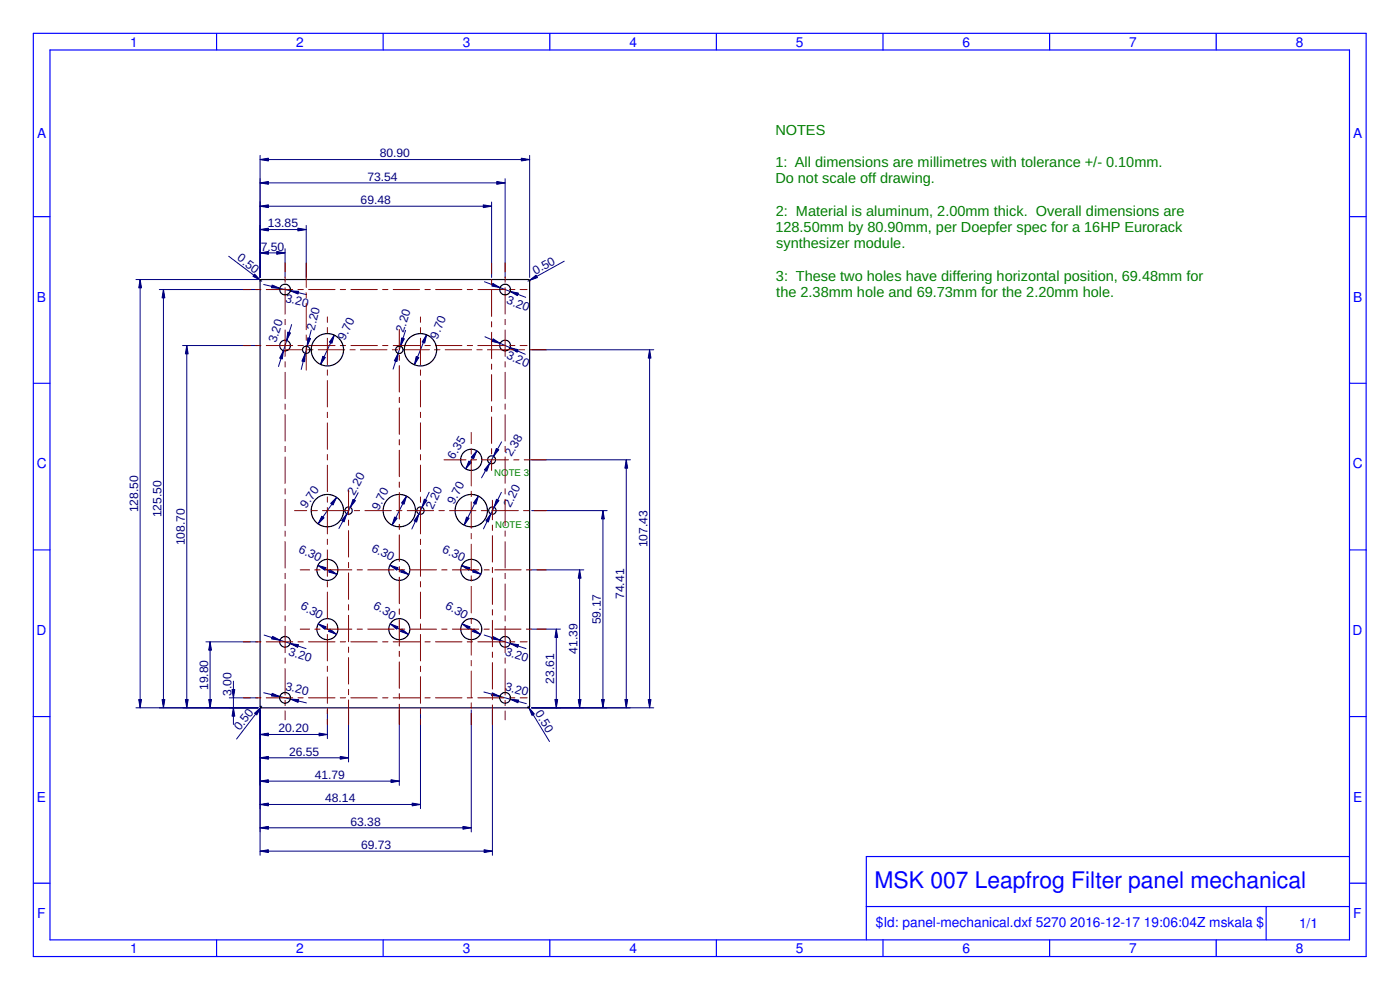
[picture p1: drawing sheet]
<svg xmlns="http://www.w3.org/2000/svg" width="420mm" height="297mm" viewBox="0 0 420 297" stroke-linecap="round" stroke-linejoin="round" font-family="sans-serif">
<g fill="none" stroke="#000" stroke-width=".35">
<circle cx="85.6" cy="103.7" r="1.6"/>
<circle cx="151.6" cy="103.7" r="1.6"/>
<circle cx="141.4" cy="138" r="3.2"/>
<circle cx="147.5" cy="138" r="1.19"/>
<circle cx="98.3" cy="153.2" r="4.8"/>
<circle cx="104.6" cy="153.2" r="1.1"/>
<circle cx="119.8" cy="153.2" r="4.8"/>
<circle cx="126.2" cy="153.2" r="1.1"/>
<circle cx="141.4" cy="153.2" r="4.8"/>
<circle cx="147.8" cy="153.2" r="1.1"/>
<circle cx="98.3" cy="171" r="3.1"/>
<circle cx="119.8" cy="171" r="3.1"/>
<circle cx="141.4" cy="171" r="3.1"/>
<circle cx="85.6" cy="192.6" r="1.6"/>
<circle cx="98.3" cy="188.8" r="3.1"/>
<circle cx="119.8" cy="188.8" r="3.2"/>
<circle cx="141.4" cy="188.8" r="3.1"/>
<circle cx="151.6" cy="192.6" r="1.6"/>
</g>
<path d="M138.7 187.2l5.5 3.1" fill="none" stroke="#000080" stroke-width=".3"/>
<path d="M138.7 187.2l2.4 .9-.4 .7z" fill="#000080"/>
<path d="M138.7 187.2l2.4 .9-.4 .7z" fill="#000080" stroke="#000080" stroke-width=".3"/>
<path d="M142.2 188.7l2 1.6-2.4-.8z" fill="#000080"/>
<path d="M142.2 188.7l2 1.6-2.4-.8z" fill="#000080" stroke="#000080" stroke-width=".3"/>
<path d="M117.1 187.2l5.5 3.1" fill="none" stroke="#000080" stroke-width=".3"/>
<path d="M117.1 187.2l2.4 .9-.4 .7z" fill="#000080"/>
<path d="M117.1 187.2l2.4 .9-.4 .7z" fill="#000080" stroke="#000080" stroke-width=".3"/>
<path d="M120.6 188.7l2 1.6-2.4-.9z" fill="#000080"/>
<path d="M120.6 188.7l2 1.6-2.4-.9z" fill="#000080" stroke="#000080" stroke-width=".3"/>
<path d="M95.5 187.2l5.5 3.1" fill="none" stroke="#000080" stroke-width=".3"/>
<path d="M95.5 187.2l2.4 .9-.4 .7z" fill="#000080"/>
<path d="M95.5 187.2l2.4 .9-.4 .7z" fill="#000080" stroke="#000080" stroke-width=".3"/>
<path d="M99 188.7l2 1.6-2.4-.9z" fill="#000080"/>
<path d="M99 188.7l2 1.6-2.4-.9z" fill="#000080" stroke="#000080" stroke-width=".3"/>
<path d="M138.6 169.7l5.7 2.6" fill="none" stroke="#000080" stroke-width=".3"/>
<path d="M138.6 169.7l2.4 .6-.3 .8z" fill="#000080"/>
<path d="M138.6 169.7l2.4 .6-.3 .8z" fill="#000080" stroke="#000080" stroke-width=".3"/>
<path d="M142.2 170.9l2.1 1.4-2.4-.7z" fill="#000080"/>
<path d="M142.2 170.9l2.1 1.4-2.4-.7z" fill="#000080" stroke="#000080" stroke-width=".3"/>
<path d="M117 169.6l5.7 2.8" fill="none" stroke="#000080" stroke-width=".3"/>
<path d="M117 169.6l2.4 .7-.3 .8z" fill="#000080"/>
<path d="M117 169.6l2.4 .7-.3 .8z" fill="#000080" stroke="#000080" stroke-width=".3"/>
<path d="M120.6 170.9l2.1 1.5-2.5-.8z" fill="#000080"/>
<path d="M120.6 170.9l2.1 1.5-2.5-.8z" fill="#000080" stroke="#000080" stroke-width=".3"/>
<path d="M95.4 169.7l5.7 2.6" fill="none" stroke="#000080" stroke-width=".3"/>
<path d="M95.4 169.7l2.4 .6-.3 .8z" fill="#000080"/>
<path d="M95.4 169.7l2.4 .6-.3 .8z" fill="#000080" stroke="#000080" stroke-width=".3"/>
<path d="M99 170.9l2.1 1.4-2.4-.7z" fill="#000080"/>
<path d="M99 170.9l2.1 1.4-2.4-.7z" fill="#000080" stroke="#000080" stroke-width=".3"/>
<path d="M122 148.9l-4.3 8.7" fill="none" stroke="#000080" stroke-width=".3"/>
<path d="M118.4 155.1l.8 .4-1.5 2.1z" fill="#000080"/>
<path d="M118.4 155.1l.8 .4-1.5 2.1z" fill="#000080" stroke="#000080" stroke-width=".3"/>
<path d="M122 148.9l-.7 2.4-.8-.4z" fill="#000080"/>
<path d="M122 148.9l-.7 2.4-.8-.4z" fill="#000080" stroke="#000080" stroke-width=".3"/>
<path d="M143.6 148.8l-4.3 8.8" fill="none" stroke="#000080" stroke-width=".3"/>
<path d="M140 155.1l.8 .4-1.5 2.1z" fill="#000080"/>
<path d="M140 155.1l.8 .4-1.5 2.1z" fill="#000080" stroke="#000080" stroke-width=".3"/>
<path d="M143.6 148.8l-.8 2.5-.7-.4z" fill="#000080"/>
<path d="M143.6 148.8l-.8 2.5-.7-.4z" fill="#000080" stroke="#000080" stroke-width=".3"/>
<path d="M150.5 147.7l-5.4 11" fill="none" stroke="#000080" stroke-width=".3"/>
<path d="M147.3 154.2l-.7 2.4-.8-.3z" fill="#000080"/>
<path d="M147.3 154.2l-.7 2.4-.8-.3z" fill="#000080" stroke="#000080" stroke-width=".3"/>
<path d="M149 149.8l.7 .4-1.4 2z" fill="#000080"/>
<path d="M149 149.8l.7 .4-1.4 2z" fill="#000080" stroke="#000080" stroke-width=".3"/>
<path d="M128.8 147.7l-5.2 11" fill="none" stroke="#000080" stroke-width=".3"/>
<path d="M125.7 154.2l-.7 2.4-.7-.3z" fill="#000080"/>
<path d="M125.7 154.2l-.7 2.4-.7-.3z" fill="#000080" stroke="#000080" stroke-width=".3"/>
<path d="M127.4 149.8l.7 .3-1.4 2.1z" fill="#000080"/>
<path d="M127.4 149.8l.7 .3-1.4 2.1z" fill="#000080" stroke="#000080" stroke-width=".3"/>
<path d="M107.5 147.8l-5.8 10.8" fill="none" stroke="#000080" stroke-width=".3"/>
<path d="M104.1 154.2l-.8 2.4-.8-.4z" fill="#000080"/>
<path d="M104.1 154.2l-.8 2.4-.8-.4z" fill="#000080" stroke="#000080" stroke-width=".3"/>
<path d="M105.9 149.8l.8 .4-1.6 2z" fill="#000080"/>
<path d="M105.9 149.8l.8 .4-1.6 2z" fill="#000080" stroke="#000080" stroke-width=".3"/>
<path d="M101 149.2l-5.5 8" fill="none" stroke="#000080" stroke-width=".3"/>
<path d="M96.6 154.9l.7 .5-1.8 1.8z" fill="#000080"/>
<path d="M96.6 154.9l.7 .5-1.8 1.8z" fill="#000080" stroke="#000080" stroke-width=".3"/>
<path d="M101 149.2l-1.1 2.3-.6-.5z" fill="#000080"/>
<path d="M101 149.2l-1.1 2.3-.6-.5z" fill="#000080" stroke="#000080" stroke-width=".3"/>
<path d="M150.6 132.6l-6.1 10.8" fill="none" stroke="#000080" stroke-width=".3"/>
<path d="M147 139l-.9 2.4-.7-.4z" fill="#000080"/>
<path d="M147 139l-.9 2.4-.7-.4z" fill="#000080" stroke="#000080" stroke-width=".3"/>
<path d="M149 134.5l.7 .4-1.6 2z" fill="#000080"/>
<path d="M149 134.5l.7 .4-1.6 2z" fill="#000080" stroke="#000080" stroke-width=".3"/>
<path d="M143.1 135.3l-3.3 5.4" fill="none" stroke="#000080" stroke-width=".3"/>
<path d="M140.7 138.3l.7 .5-1.6 1.9z" fill="#000080"/>
<path d="M140.7 138.3l.7 .5-1.6 1.9z" fill="#000080" stroke="#000080" stroke-width=".3"/>
<path d="M143.1 135.3l-1 2.3-.7-.4z" fill="#000080"/>
<path d="M143.1 135.3l-1 2.3-.7-.4z" fill="#000080" stroke="#000080" stroke-width=".3"/>
<path d="M87.5 97.4l-3.9 12.6" fill="none" stroke="#000080" stroke-width=".3"/>
<path d="M85.1 105.2l-.4 2.5-.8-.2z" fill="#000080"/>
<path d="M85.1 105.2l-.4 2.5-.8-.2z" fill="#000080" stroke="#000080" stroke-width=".3"/>
<path d="M86.4 99.6l.8 .3-1.2 2.2z" fill="#000080"/>
<path d="M86.4 99.6l.8 .3-1.2 2.2z" fill="#000080" stroke="#000080" stroke-width=".3"/>
<path d="M121.7 99.1l-3.7 11.7" fill="none" stroke="#000080" stroke-width=".3"/>
<path d="M119.5 106l-.4 2.5-.8-.3z" fill="#000080"/>
<path d="M119.5 106l-.4 2.5-.8-.3z" fill="#000080" stroke="#000080" stroke-width=".3"/>
<path d="M120.5 101.4l.8 .2-1.1 2.3z" fill="#000080"/>
<path d="M120.5 101.4l.8 .2-1.1 2.3z" fill="#000080" stroke="#000080" stroke-width=".3"/>
<path d="M93.4 99l-3 11.9" fill="none" stroke="#000080" stroke-width=".3"/>
<path d="M92.4 101.4l.8 .2-1 2.3z" fill="#000080"/>
<path d="M92.4 101.4l.8 .2-1 2.3z" fill="#000080" stroke="#000080" stroke-width=".3"/>
<path d="M91.6 106l-.2 2.5-.8-.2z" fill="#000080"/>
<path d="M91.6 106l-.2 2.5-.8-.2z" fill="#000080" stroke="#000080" stroke-width=".3"/>
<path d="M128 100.5l-3.6 8.9" fill="none" stroke="#000080" stroke-width=".3"/>
<path d="M124.9 107l.8 .3-1.3 2.1z" fill="#000080"/>
<path d="M124.9 107l.8 .3-1.3 2.1z" fill="#000080" stroke="#000080" stroke-width=".3"/>
<path d="M128 100.5l-.5 2.4-.8-.3z" fill="#000080"/>
<path d="M128 100.5l-.5 2.4-.8-.3z" fill="#000080" stroke="#000080" stroke-width=".3"/>
<path d="M100.3 100.6l-4.1 8.7" fill="none" stroke="#000080" stroke-width=".3"/>
<path d="M96.9 106.9l.7 .3-1.4 2.1z" fill="#000080"/>
<path d="M96.9 106.9l.7 .3-1.4 2.1z" fill="#000080" stroke="#000080" stroke-width=".3"/>
<path d="M100.3 100.6l-.7 2.4-.7-.4z" fill="#000080"/>
<path d="M100.3 100.6l-.7 2.4-.7-.4z" fill="#000080" stroke="#000080" stroke-width=".3"/>
<path d="M79.1 85.4l12.9 3" fill="none" stroke="#000080" stroke-width=".3"/>
<path d="M81.7 85.5l2.3 1-2.5-.2z" fill="#000080"/>
<path d="M81.7 85.5l2.3 1-2.5-.2z" fill="#000080" stroke="#000080" stroke-width=".3"/>
<path d="M87.1 87.2l2.5 .2-.2 .8z" fill="#000080"/>
<path d="M87.1 87.2l2.5 .2-.2 .8z" fill="#000080" stroke="#000080" stroke-width=".3"/>
<path d="M145.5 101l12.1 5.3" fill="none" stroke="#000080" stroke-width=".3"/>
<path d="M148 101.7l2.1 1.3-2.4-.6z" fill="#000080"/>
<path d="M148 101.7l2.1 1.3-2.4-.6z" fill="#000080" stroke="#000080" stroke-width=".3"/>
<path d="M153.1 104.3l2.4 .6-.3 .8z" fill="#000080"/>
<path d="M153.1 104.3l2.4 .6-.3 .8z" fill="#000080" stroke="#000080" stroke-width=".3"/>
<path d="M145.4 84.5l12.4 4.7" fill="none" stroke="#000080" stroke-width=".3"/>
<path d="M147.9 85l2.2 1.3-2.5-.5z" fill="#000080"/>
<path d="M147.9 85l2.2 1.3-2.5-.5z" fill="#000080" stroke="#000080" stroke-width=".3"/>
<path d="M153.1 87.4l2.5 .5-.3 .8z" fill="#000080"/>
<path d="M153.1 87.4l2.5 .5-.3 .8z" fill="#000080" stroke="#000080" stroke-width=".3"/>
<path d="M145.3 190.5l12.6 4.1" fill="none" stroke="#000080" stroke-width=".3"/>
<path d="M147.8 190.9l2.3 1.2-2.5-.4z" fill="#000080"/>
<path d="M147.8 190.9l2.3 1.2-2.5-.4z" fill="#000080" stroke="#000080" stroke-width=".3"/>
<path d="M153.1 193.1l2.5 .3-.2 .8z" fill="#000080"/>
<path d="M153.1 193.1l2.5 .3-.2 .8z" fill="#000080" stroke="#000080" stroke-width=".3"/>
<path d="M145.2 207.6l12.8 3.5" fill="none" stroke="#000080" stroke-width=".3"/>
<path d="M153.1 209.8l2.6 .3-.3 .8z" fill="#000080"/>
<path d="M153.1 209.8l2.6 .3-.3 .8z" fill="#000080" stroke="#000080" stroke-width=".3"/>
<path d="M147.7 207.9l2.3 1.1-2.5-.3z" fill="#000080"/>
<path d="M147.7 207.9l2.3 1.1-2.5-.3z" fill="#000080" stroke="#000080" stroke-width=".3"/>
<path d="M79.3 190.5l12.5 4.1" fill="none" stroke="#000080" stroke-width=".3"/>
<path d="M81.8 190.9l2.2 1.2-2.5-.4z" fill="#000080"/>
<path d="M81.8 190.9l2.2 1.2-2.5-.4z" fill="#000080" stroke="#000080" stroke-width=".3"/>
<path d="M87.1 193.1l2.5 .3-.3 .8z" fill="#000080"/>
<path d="M87.1 193.1l2.5 .3-.3 .8z" fill="#000080" stroke="#000080" stroke-width=".3"/>
<path d="M79.1 207.8l12.9 3.1" fill="none" stroke="#000080" stroke-width=".3"/>
<path d="M81.7 208l2.3 1-2.5-.2z" fill="#000080"/>
<path d="M81.7 208l2.3 1-2.5-.2z" fill="#000080" stroke="#000080" stroke-width=".3"/>
<path d="M87.1 209.7l2.5 .2-.2 .8z" fill="#000080"/>
<path d="M87.1 209.7l2.5 .2-.2 .8z" fill="#000080" stroke="#000080" stroke-width=".3"/>
<path d="M158.5 211.9l6.4 10.6" fill="none" stroke="#000080" stroke-width=".3"/>
<path d="M158.7 212.3l1.7 1.9-.7 .5z" fill="#000080"/>
<path d="M158.7 212.3l1.7 1.9-.7 .5z" fill="#000080" stroke="#000080" stroke-width=".3"/>
<path d="M78.6 211.9l-7.6 9.8" fill="none" stroke="#000080" stroke-width=".3"/>
<path d="M76.4 214l1.8-1.7-1.1 2.2z" fill="#000080"/>
<path d="M76.4 214l1.8-1.7-1.1 2.2z" fill="#000080" stroke="#000080" stroke-width=".3"/>
<path d="M68.6 76.9l10 7.5" fill="none" stroke="#000080" stroke-width=".3"/>
<path d="M76.4 82.2l1.8 1.9-2.3-1.2z" fill="#000080"/>
<path d="M76.4 82.2l1.8 1.9-2.3-1.2z" fill="#000080" stroke="#000080" stroke-width=".3"/>
<path d="M169.3 78.4l-10.8 6" fill="none" stroke="#000080" stroke-width=".3"/>
<path d="M158.9 84.1l2-1.5 .4 .7z" fill="#000080"/>
<path d="M158.9 84.1l2-1.5 .4 .7z" fill="#000080" stroke="#000080" stroke-width=".3"/>
<path d="M78.6 83.9l-.5 .5M158.5 83.9l.5 .5M78.1 211.9l.5 .5M159 211.9l-.5 .5" fill="none" stroke="#000" stroke-width=".35"/>
<path d="M159.6 104.9h36.6M195 104.9v107.5M159.6 212.4h36.6" fill="none" stroke="#000080" stroke-width=".3"/>
<path d="M194.5 209.9h.9l-.4 2.5z" fill="#000080"/>
<path d="M194.5 209.9h.9l-.4 2.5z" fill="#000080" stroke="#000080" stroke-width=".3"/>
<path d="M195 104.9l.4 2.5h-.9z" fill="#000080"/>
<path d="M195 104.9l.4 2.5h-.9z" fill="#000080" stroke="#000080" stroke-width=".3"/>
<path d="M159.6 138h29.6M188 138v74.4M159.6 212.4h29.6" fill="none" stroke="#000080" stroke-width=".3"/>
<path d="M187.5 209.9h.9l-.4 2.5z" fill="#000080"/>
<path d="M187.5 209.9h.9l-.4 2.5z" fill="#000080" stroke="#000080" stroke-width=".3"/>
<path d="M188 138l.4 2.5h-.9z" fill="#000080"/>
<path d="M188 138l.4 2.5h-.9z" fill="#000080" stroke="#000080" stroke-width=".3"/>
<path d="M159.6 153.2h22.6M181 153.2v59.2M159.6 212.4h22.6" fill="none" stroke="#000080" stroke-width=".3"/>
<path d="M180.5 209.9h.9l-.4 2.5z" fill="#000080"/>
<path d="M180.5 209.9h.9l-.4 2.5z" fill="#000080" stroke="#000080" stroke-width=".3"/>
<path d="M181 153.2l.4 2.5h-.9z" fill="#000080"/>
<path d="M181 153.2l.4 2.5h-.9z" fill="#000080" stroke="#000080" stroke-width=".3"/>
<path d="M159.6 171h15.6M174 171v41.4M159.6 212.4h15.6" fill="none" stroke="#000080" stroke-width=".3"/>
<path d="M173.5 209.9h.9l-.4 2.5z" fill="#000080"/>
<path d="M173.5 209.9h.9l-.4 2.5z" fill="#000080" stroke="#000080" stroke-width=".3"/>
<path d="M174 171l.4 2.5h-.9z" fill="#000080"/>
<path d="M174 171l.4 2.5h-.9z" fill="#000080" stroke="#000080" stroke-width=".3"/>
<path d="M159.6 188.8h8.6M167 188.8v23.6M159.6 212.4h8.6" fill="none" stroke="#000080" stroke-width=".3"/>
<path d="M166.5 209.9h.9l-.4 2.5z" fill="#000080"/>
<path d="M166.5 209.9h.9l-.4 2.5z" fill="#000080" stroke="#000080" stroke-width=".3"/>
<path d="M167 188.8l.4 2.5h-.9z" fill="#000080"/>
<path d="M167 188.8l.4 2.5h-.9z" fill="#000080" stroke="#000080" stroke-width=".3"/>
<path d="M78.1 53.6v29.7M78.1 54.9h73.5M151.6 53.6v29.7" fill="none" stroke="#000080" stroke-width=".3"/>
<path d="M78.1 54.9l2.5-.4v.8z" fill="#000080"/>
<path d="M78.1 54.9l2.5-.4v.8z" fill="#000080" stroke="#000080" stroke-width=".3"/>
<path d="M149.1 54.5l2.5 .4-2.5 .4z" fill="#000080"/>
<path d="M149.1 54.5l2.5 .4-2.5 .4z" fill="#000080" stroke="#000080" stroke-width=".3"/>
<path d="M78.1 74.6v8.7M78.1 75.9h7.5M85.6 74.6v8.7" fill="none" stroke="#000080" stroke-width=".3"/>
<path d="M78.1 75.9l2.5-.4v.8z" fill="#000080"/>
<path d="M78.1 75.9l2.5-.4v.8z" fill="#000080" stroke="#000080" stroke-width=".3"/>
<path d="M83.1 75.5l2.5 .4-2.5 .4z" fill="#000080"/>
<path d="M83.1 75.5l2.5 .4-2.5 .4z" fill="#000080" stroke="#000080" stroke-width=".3"/>
<path d="M40.8 83.9h36.6M42.1 83.9v128.5M40.8 212.4h36.6" fill="none" stroke="#000080" stroke-width=".3"/>
<path d="M41.6 209.9h.9l-.4 2.5z" fill="#000080"/>
<path d="M41.6 209.9h.9l-.4 2.5z" fill="#000080" stroke="#000080" stroke-width=".3"/>
<path d="M42.1 83.9l.4 2.5h-.9z" fill="#000080"/>
<path d="M42.1 83.9l.4 2.5h-.9z" fill="#000080" stroke="#000080" stroke-width=".3"/>
<path d="M47.8 86.9h29.6M49.1 86.9v125.5M47.8 212.4h29.6" fill="none" stroke="#000080" stroke-width=".3"/>
<path d="M48.6 209.9h.9l-.4 2.5z" fill="#000080"/>
<path d="M48.6 209.9h.9l-.4 2.5z" fill="#000080" stroke="#000080" stroke-width=".3"/>
<path d="M49.1 86.9l.4 2.5h-.9z" fill="#000080"/>
<path d="M49.1 86.9l.4 2.5h-.9z" fill="#000080" stroke="#000080" stroke-width=".3"/>
<path d="M54.8 103.7h22.6M56.1 103.7v108.7M54.8 212.4h22.6" fill="none" stroke="#000080" stroke-width=".3"/>
<path d="M55.6 209.9h.9l-.4 2.5z" fill="#000080"/>
<path d="M55.6 209.9h.9l-.4 2.5z" fill="#000080" stroke="#000080" stroke-width=".3"/>
<path d="M56.1 103.7l.4 2.5h-.9z" fill="#000080"/>
<path d="M56.1 103.7l.4 2.5h-.9z" fill="#000080" stroke="#000080" stroke-width=".3"/>
<path d="M61.8 192.6h15.6M63.1 192.6v19.8M61.8 212.4h15.6" fill="none" stroke="#000080" stroke-width=".3"/>
<path d="M62.6 209.9h.9l-.4 2.5z" fill="#000080"/>
<path d="M62.6 209.9h.9l-.4 2.5z" fill="#000080" stroke="#000080" stroke-width=".3"/>
<path d="M63.1 192.6l.4 2.5h-.9z" fill="#000080"/>
<path d="M63.1 192.6l.4 2.5h-.9z" fill="#000080" stroke="#000080" stroke-width=".3"/>
<path d="M68.8 212.4h8.6M68.8 209.4h8.6M70.1 204.4v13" fill="none" stroke="#000080" stroke-width=".3"/>
<path d="M70.1 212.4l.4 2.5h-.9z" fill="#000080"/>
<path d="M70.1 212.4l.4 2.5h-.9z" fill="#000080" stroke="#000080" stroke-width=".3"/>
<path d="M69.6 206.9h.9l-.4 2.5z" fill="#000080"/>
<path d="M69.6 206.9h.9l-.4 2.5z" fill="#000080" stroke="#000080" stroke-width=".3"/>
<path d="M78.1 46.6v36.7M78.1 47.9h80.9M159 46.6v36.7" fill="none" stroke="#000080" stroke-width=".3"/>
<path d="M78.1 47.9l2.5-.4v.8z" fill="#000080"/>
<path d="M78.1 47.9l2.5-.4v.8z" fill="#000080" stroke="#000080" stroke-width=".3"/>
<path d="M156.5 47.5l2.5 .4-2.5 .4z" fill="#000080"/>
<path d="M156.5 47.5l2.5 .4-2.5 .4z" fill="#000080" stroke="#000080" stroke-width=".3"/>
<path d="M78.1 60.6v22.7M78.1 61.9h69.4M147.5 60.6v22.7" fill="none" stroke="#000080" stroke-width=".3"/>
<path d="M78.1 61.9l2.5-.4v.8z" fill="#000080"/>
<path d="M78.1 61.9l2.5-.4v.8z" fill="#000080" stroke="#000080" stroke-width=".3"/>
<path d="M145 61.5l2.5 .4-2.5 .4z" fill="#000080"/>
<path d="M145 61.5l2.5 .4-2.5 .4z" fill="#000080" stroke="#000080" stroke-width=".3"/>
<path d="M78.1 67.6v15.7M78.1 68.9h13.8M91.9 67.6v15.7" fill="none" stroke="#000080" stroke-width=".3"/>
<path d="M78.1 68.9l2.5-.4v.8z" fill="#000080"/>
<path d="M78.1 68.9l2.5-.4v.8z" fill="#000080" stroke="#000080" stroke-width=".3"/>
<path d="M89.4 68.5l2.5 .4-2.5 .4z" fill="#000080"/>
<path d="M89.4 68.5l2.5 .4-2.5 .4z" fill="#000080" stroke="#000080" stroke-width=".3"/>
<path d="M78.1 213v43.6M147.8 213v43.6M78.1 255.4h69.7" fill="none" stroke="#000080" stroke-width=".3"/>
<path d="M78.1 255.4l2.5-.4v.8z" fill="#000080"/>
<path d="M78.1 255.4l2.5-.4v.8z" fill="#000080" stroke="#000080" stroke-width=".3"/>
<path d="M145.3 255l2.5 .4-2.5 .4z" fill="#000080"/>
<path d="M145.3 255l2.5 .4-2.5 .4z" fill="#000080" stroke="#000080" stroke-width=".3"/>
<path d="M78.1 213v36.6M141.4 213v36.6M78.1 248.4h63.3" fill="none" stroke="#000080" stroke-width=".3"/>
<path d="M78.1 248.4l2.5-.4v.8z" fill="#000080"/>
<path d="M78.1 248.4l2.5-.4v.8z" fill="#000080" stroke="#000080" stroke-width=".3"/>
<path d="M138.9 248l2.5 .4-2.5 .4z" fill="#000080"/>
<path d="M138.9 248l2.5 .4-2.5 .4z" fill="#000080" stroke="#000080" stroke-width=".3"/>
<path d="M78.1 213v29.6M126.2 213v29.6M78.1 241.4h48.1" fill="none" stroke="#000080" stroke-width=".3"/>
<path d="M78.1 241.4l2.5-.4v.8z" fill="#000080"/>
<path d="M78.1 241.4l2.5-.4v.8z" fill="#000080" stroke="#000080" stroke-width=".3"/>
<path d="M123.7 241l2.5 .4-2.5 .4z" fill="#000080"/>
<path d="M123.7 241l2.5 .4-2.5 .4z" fill="#000080" stroke="#000080" stroke-width=".3"/>
<path d="M78.1 213v22.6M119.8 213v22.6M78.1 234.4h41.7" fill="none" stroke="#000080" stroke-width=".3"/>
<path d="M78.1 234.4l2.5-.4v.8z" fill="#000080"/>
<path d="M78.1 234.4l2.5-.4v.8z" fill="#000080" stroke="#000080" stroke-width=".3"/>
<path d="M117.3 234l2.5 .4-2.5 .4z" fill="#000080"/>
<path d="M117.3 234l2.5 .4-2.5 .4z" fill="#000080" stroke="#000080" stroke-width=".3"/>
<path d="M78.1 213v15.6M104.6 213v15.6M78.1 227.4h26.5" fill="none" stroke="#000080" stroke-width=".3"/>
<path d="M78.1 227.4l2.5-.4v.8z" fill="#000080"/>
<path d="M78.1 227.4l2.5-.4v.8z" fill="#000080" stroke="#000080" stroke-width=".3"/>
<path d="M102.1 227l2.5 .4-2.5 .4z" fill="#000080"/>
<path d="M102.1 227l2.5 .4-2.5 .4z" fill="#000080" stroke="#000080" stroke-width=".3"/>
<path d="M78.1 213v8.6M98.3 213v8.6M78.1 220.4h20.2" fill="none" stroke="#000080" stroke-width=".3"/>
<path d="M78.1 220.4l2.5-.4v.8z" fill="#000080"/>
<path d="M78.1 220.4l2.5-.4v.8z" fill="#000080" stroke="#000080" stroke-width=".3"/>
<path d="M95.8 220l2.5 .4-2.5 .4z" fill="#000080"/>
<path d="M95.8 220l2.5 .4-2.5 .4z" fill="#000080" stroke="#000080" stroke-width=".3"/>
<g fill="none" stroke="#000" stroke-width=".35">
<path d="M78.1 84.4v127.5M78.6 83.9h79.9M159 84.4v127.5M78.6 212.4h79.9"/>
<circle cx="85.6" cy="86.9" r="1.6"/>
<circle cx="151.6" cy="86.9" r="1.6"/>
<circle cx="91.9" cy="104.9" r="1.1"/>
<circle cx="98.3" cy="104.9" r="4.8"/>
<circle cx="119.8" cy="104.9" r="1.1"/>
<circle cx="126.2" cy="104.9" r="4.8"/>
<circle cx="85.6" cy="209.4" r="1.6"/>
<circle cx="151.6" cy="209.4" r="1.6"/>
</g>
<g fill="none" stroke="#00f" stroke-width=".35">
<path d="M10 10h400v277h-400zM15 15h390v267h-390zM65 10v5M115 10v5M165 10v5M215 10v5M265 10v5M315 10v5M365 10v5M10 65h5M405 65h5M10 115h5"/>
<path d="M405 115h5M10 165h5M405 165h5M10 215h5M405 215h5M405 257h-145v25M10 265h5M260 272h145M380 272v10M405 265h5M65 282v5M115 282v5"/>
<path d="M165 282v5M215 282v5M265 282v5M315 282v5M365 282v5"/>
</g>
<g fill="none" stroke="#800000" stroke-width=".3">
<path d="M85.6 78.9v2.6M91.9 78.9v7.3M147.5 78.9v3.3M151.6 78.9v2.6M73.1 86.9h2M76.7 86.9h1.6M79.9 86.9h7.9M85.6 83.1v1.6M85.6 86.3v7.9M85.6 95.8v1.6M85.6 99v7.9M89.4 86.9h1.6"/>
<path d="M91.9 87.8v1.6M91.9 91v7.9M92.6 86.9h7.9M98.3 95.1v1.6M98.3 98.3v1.6M102.1 86.9h1.6M105.3 86.9h7.9M114.8 86.9h1.6M118 86.9h7.9M119.8 98.8v6.1M126.2 95.1v1.6M126.2 98.3v1.6"/>
<path d="M127.5 86.9h1.6M130.7 86.9h7.9M140.2 86.9h1.6M143.4 86.9h7.9M147.5 83.8v1.6M147.5 87v7.9M147.5 96.5v1.6M147.5 99.7v7.9M151.6 83.1v1.6M151.6 86.3v7.9M151.6 95.8v1.6M151.6 99v7.9"/>
<path d="M152.9 86.9h1.6M156.1 86.9h2.1M73.1 103.7h2M76.7 103.7h1.6M79.9 103.7h7.9M85.6 108.5v1.6M85.6 111.7v7.9M85.8 104.9h4.9M89.4 103.7h1.6M91.9 100.5v1.6M91.9 103.7v7.3M92.3 104.9h1.6"/>
<path d="M92.6 103.7h7.9M95.5 104.9h7.9M98.3 101.5v7.9M98.3 111v1.6M98.3 114.2v7.9M102.1 103.7h1.6M105 104.9h1.6M105.3 103.7h7.9M108.2 104.9h7.9M114.8 103.7h1.6M117.7 104.9h1.6M118 103.7h7.9"/>
<path d="M119.8 106.5v1.6M119.8 109.7v7.9M119.8 119.2v1.6M120.9 104.9h7.9M126.2 101.5v7.9M126.2 111v1.6M126.2 114.2v7.9M127.5 103.7h1.6M130.4 104.9h1.6M130.7 103.7h7.9M133.6 104.9h7.9M140.2 103.7h1.6"/>
<path d="M143.1 104.9h1.6M143.4 103.7h7.9M146.3 104.9h7.9M147.5 109.2v1.6M147.5 112.4v7.9M151.6 108.5v1.6M151.6 111.7v7.9M152.9 103.7h1.6M155.8 104.9h1.6M156.1 103.7h2.1M159 104.9h5M85.6 121.2v1.6"/>
<path d="M85.6 124.4v7.9M85.6 133.9v1.6M85.6 137.1v7.9M98.3 123.7v1.6M98.3 126.9v7.9M98.3 136.4v1.6M98.3 139.6v7.9M119.8 122.4v7.9M119.8 131.9v1.6M119.8 135.1v7.9M126.2 123.7v1.6M126.2 126.9v7.9"/>
<path d="M126.2 136.4v1.6M126.2 139.6v7.9M133.3 138h6.6M141.4 129.8v3.3M141.4 134.7v1.6M141.4 137.9v7.9M141.5 138h1.5M144.6 138h8M147.5 121.9v1.6M147.5 125.1v7.9M147.5 134.6v1.6M147.5 137.8v3.4"/>
<path d="M151.6 121.2v1.6M151.6 124.4v7.9M151.6 133.9v1.6M151.6 137.1v7.9M154.2 138h1.5M157.3 138h6.7M85.6 146.6v1.6M85.6 149.8v7.9M85.6 159.3v1.6M88.4 153.2h3.6M93.6 153.2h1.6M96.8 153.2h7.9"/>
<path d="M98.3 149.1v1.6M98.3 152.3v7.9M104.6 147.1v7.4M104.6 156v1.6M104.6 159.2v8M106.3 153.2h1.6M109.5 153.2h7.9M119 153.2h1.6M119.8 144.6v1.6M119.8 147.8v7.9M119.8 157.3v1.6M122.2 153.2h7.9"/>
<path d="M126.2 149.1v1.6M126.2 152.3v7.9M131.7 153.2h1.6M134.9 153.2h7.9M141.4 147.4v1.6M141.4 150.6v7.9M144.4 153.2h1.6M147.6 153.2h7.9M147.8 150.1v5.9M147.8 157.5v1.6M151.6 146.6v1.6M151.6 149.8v7.9"/>
<path d="M151.6 159.3v1.6M157.1 153.2h1.6M160.3 153.2h3.7M85.6 162.5v7.9M85.6 172v1.6M85.6 175.2v7.9M90.1 171h2.8M94.5 171h1.6M97.7 171h7.9M98.3 161.8v1.6M98.3 165v7.9M98.3 174.5v1.6"/>
<path d="M98.3 177.7v7.9M104.6 168.7v1.6M104.6 171.9v8M107.2 171h1.6M110.4 171h7.9M119.8 160.5v7.9M119.8 170v1.6M119.8 173.2v7.9M119.9 171h1.6M123.1 171h7.9M126.2 161.8v1.6M126.2 165v7.9"/>
<path d="M126.2 174.5v1.6M126.2 177.7v7.9M132.6 171h1.6M135.8 171h7.9M141.4 160.1v1.6M141.4 163.3v7.9M141.4 172.8v1.6M141.4 176v7.9M145.3 171h1.6M147.8 160.7v8M147.8 170.2v1.6M147.8 173.4v8"/>
<path d="M148.5 171h7.9M151.6 162.5v7.9M151.6 172v1.6M151.6 175.2v7.9M158 171h1.6M161.2 171h2.8M73.1 192.6h2M76.7 192.6h1.6M79.9 192.6h7.9M85.6 184.7v1.6M85.6 187.9v7.9M85.6 197.4v1.6"/>
<path d="M89.4 192.6h1.6M90.1 188.8h2.8M92.6 192.6h7.9M94.5 188.8h1.6M97.7 188.8h7.9M98.3 187.2v1.6M98.3 190.4v7.9M98.3 199.9v1.6M102.1 192.6h1.6M104.6 181.4v1.6M104.6 184.6v8M104.6 194.1v1.6"/>
<path d="M104.6 197.3v8M105.3 192.6h7.9M107.2 188.8h1.6M110.4 188.8h7.9M114.8 192.6h1.6M118 192.6h7.9M119.8 182.7v1.6M119.8 185.9v7.9M119.8 195.4v1.6M119.8 198.6v7.9M119.9 188.8h1.6M123.1 188.8h7.9"/>
<path d="M126.2 187.2v1.6M126.2 190.4v7.9M126.2 199.9v1.6M127.5 192.6h1.6M130.7 192.6h7.9M132.6 188.8h1.6M135.8 188.8h7.9M140.2 192.6h1.6M141.4 185.5v1.6M141.4 188.7v7.9M141.4 198.2v1.6M143.4 192.6h7.9"/>
<path d="M145.3 188.8h1.6M147.8 182.9v1.6M147.8 186.1v8M147.8 195.6v1.6M147.8 198.8v8M148.5 188.8h7.9M151.6 184.7v1.6M151.6 187.9v7.9M151.6 197.4v1.6M152.9 192.6h1.6M156.1 192.6h2.1M158 188.8h1.6"/>
<path d="M161.2 188.8h2.8M73.1 209.4h2M76.7 209.4h1.6M79.9 209.4h7.9M85.6 200.6v7.9M85.6 210.1v1.6M85.6 213.3v2.7M89.4 209.4h1.6M92.6 209.4h7.9M98.3 203.1v7.9M98.3 212.6v1.6M98.3 215.8v1.6"/>
<path d="M102.1 209.4h1.6M104.6 206.8v1.6M104.6 210v7.4M105.3 209.4h7.9M114.8 209.4h1.6M118 209.4h7.9M119.8 208.1v1.6M119.8 211.3v6.1M126.2 203.1v7.9M126.2 212.6v1.6M126.2 215.8v1.6M127.5 209.4h1.6"/>
<path d="M130.7 209.4h7.9M140.2 209.4h1.6M141.4 201.4v7.9M141.4 210.9v1.6M141.4 214.1v3.3M143.4 209.4h7.9M147.8 208.3v1.6M147.8 211.5v5.9M151.6 200.6v7.9M151.6 210.1v1.6M151.6 213.3v2.7M152.9 209.4h1.6"/>
<path d="M156.1 209.4h2.1"/>
</g>
<text font-size="6.9" fill="#00f" x="262.5" y="266.3">MSK 007 Leapfrog Filter panel mechanical</text>
<g font-size="4.4" fill="#008000">
<text x="232.7" y="40.4">NOTES</text>
<text x="232.7" y="50.1">1: All dimensions are millimetres with tolerance +/- 0.10mm.</text>
<text x="232.7" y="55">Do not scale off drawing.</text>
<text x="232.8" y="64.7">2: Material is aluminum, 2.00mm thick. Overall dimensions are</text>
<text x="232.7" y="69.6">128.50mm by 80.90mm, per Doepfer spec for a 16HP Eurorack</text>
<text x="232.9" y="74.5">synthesizer module.</text>
<text x="232.9" y="84.2">3: These two holes have differing horizontal position, 69.48mm for</text>
<text x="233" y="89">the 2.38mm hole and 69.73mm for the 2.20mm hole.</text>
</g>
<g font-size="4.1" fill="#00f">
<text x="39.1" y="14">1</text>
<text x="88.9" y="14">2</text>
<text x="138.9" y="14">3</text>
<text x="188.9" y="14">4</text>
<text x="238.9" y="14">5</text>
<text x="288.9" y="14">6</text>
<text x="338.8" y="14">7</text>
<text x="388.9" y="14">8</text>
<text x="11.1" y="41.5">A</text>
<text x="406.1" y="41.5">A</text>
<text x="11.1" y="90.5">B</text>
<text x="406.1" y="90.5">B</text>
<text x="11" y="140.5">C</text>
<text x="406" y="140.5">C</text>
<text x="10.9" y="190.5">D</text>
<text x="405.9" y="190.5">D</text>
<text x="11.1" y="240.5">E</text>
<text x="406.1" y="240.5">E</text>
<text x="11.1" y="275.5">F</text>
<text x="406.1" y="275.5">F</text>
<text x="262.9" y="278.1">$Id: panel-mechanical.dxf 5270</text>
<text x="321.2" y="278.1">2016-12-17</text>
<text x="343.3" y="278.1">19:06:04Z mskala $</text>
<text x="389.9" y="278.5">1/1</text>
<text x="39.1" y="286">1</text>
<text x="88.9" y="286">2</text>
<text x="138.9" y="286">3</text>
<text x="188.9" y="286">4</text>
<text x="238.9" y="286">5</text>
<text x="288.9" y="286">6</text>
<text x="338.8" y="286">7</text>
<text x="388.9" y="286">8</text>
</g>
<g font-size="3.6" fill="#000080">
<text x="114" y="47.3">80.90</text>
<text x="110.2" y="54.3">73.54</text>
<text x="108.2" y="61.3">69.48</text>
<text x="80.4" y="68.3">13.85</text>
<text x="71" y="77.9" transform="rotate(37 71 77.9)">0.50</text>
<text x="78.2" y="75.3">7.50</text>
<text x="160.7" y="82.4" transform="rotate(-29 160.7 82.4)">0.50</text>
<text x="85.4" y="90.6" transform="rotate(13 85.4 90.6)">3.20</text>
<text x="151.8" y="91" transform="rotate(21 151.8 91)">3.20</text>
<text x="94.4" y="99.3" transform="rotate(-76 94.4 99.3)">2.20</text>
<text x="121.1" y="99.9" transform="rotate(-72 121.1 99.9)">2.20</text>
<text x="131.3" y="101.9" transform="rotate(-68 131.3 101.9)">9.70</text>
<text x="82.9" y="103" transform="rotate(-73 82.9 103)">3.20</text>
<text x="103.5" y="102.3" transform="rotate(-65 103.5 102.3)">9.70</text>
<text x="151.8" y="107.5" transform="rotate(23 151.8 107.5)">3.20</text>
<text x="136.2" y="138" transform="rotate(-58 136.2 138)">6.35</text>
<text x="153.5" y="137.2" transform="rotate(-61 153.5 137.2)">2.38</text>
<text x="106.3" y="148.8" transform="rotate(-62 106.3 148.8)">2. 0</text>
<text x="41.4" y="153.7" transform="rotate(-90 41.4 153.7)">128.50</text>
<text x="48.4" y="155.2" transform="rotate(-90 48.4 155.2)">125.50</text>
<text x="91.9" y="152.7" transform="rotate(-55 91.9 152.7)">9.70</text>
<text x="113.7" y="153.4" transform="rotate(-64 113.7 153.4)">9.70</text>
<text x="129.9" y="153.2" transform="rotate(-65 129.9 153.2)">2.20</text>
<text x="136.3" y="151.5" transform="rotate(-64 136.3 151.5)">9.70</text>
<text x="153.2" y="152.5" transform="rotate(-64 153.2 152.5)">2.20</text>
<text x="55.4" y="163.6" transform="rotate(-90 55.4 163.6)">108.70</text>
<text x="89.4" y="165.7" transform="rotate(25 89.4 165.7)">6.30</text>
<text x="111.3" y="165.2" transform="rotate(26 111.3 165.2)">6.30</text>
<text x="132.5" y="165.6" transform="rotate(25 132.5 165.6)">6.30</text>
<text x="194.3" y="164.3" transform="rotate(-90 194.3 164.3)">107.43</text>
<text x="187.3" y="179.7" transform="rotate(-90 187.3 179.7)">74.41</text>
<text x="89.9" y="182.5" transform="rotate(30 89.9 182.5)">6.30</text>
<text x="111.8" y="182.5" transform="rotate(30 111.8 182.5)">6.30</text>
<text x="133.4" y="182.3" transform="rotate(30 133.4 182.3)">6.30</text>
<text x="180.3" y="187.3" transform="rotate(-90 180.3 187.3)">59.17</text>
<text x="86.4" y="196.5" transform="rotate(18 86.4 196.5)">3.20</text>
<text x="151.4" y="196.5" transform="rotate(18 151.4 196.5)">3.20</text>
<text x="173.3" y="196.2" transform="rotate(-90 173.3 196.2)">41.39</text>
<text x="62.4" y="207.1" transform="rotate(-90 62.4 207.1)">19.80</text>
<text x="69.4" y="208.8" transform="rotate(-90 69.4 208.8)">3.00</text>
<text x="85.4" y="206.9" transform="rotate(13 85.4 206.9)">3.20</text>
<text x="151.4" y="207" transform="rotate(15 151.4 207)">3.20</text>
<text x="166.3" y="205.1" transform="rotate(-90 166.3 205.1)">23.61</text>
<text x="160.5" y="214.1" transform="rotate(59 160.5 214.1)">0.50</text>
<text x="72" y="219.4" transform="rotate(-53 72 219.4)">0.50</text>
<text x="83.6" y="219.8">20.20</text>
<text x="86.8" y="226.8">26.55</text>
<text x="94.5" y="233.8">41.79</text>
<text x="97.6" y="240.8">48.14</text>
<text x="105.2" y="247.8">63.38</text>
<text x="108.4" y="254.8">69.73</text>
</g>
<g font-size="2.9" fill="#008000">
<text x="148.3" y="142.8">NOTE 3</text>
<text x="148.6" y="158.4">NOTE 3</text>
</g>
</svg>
